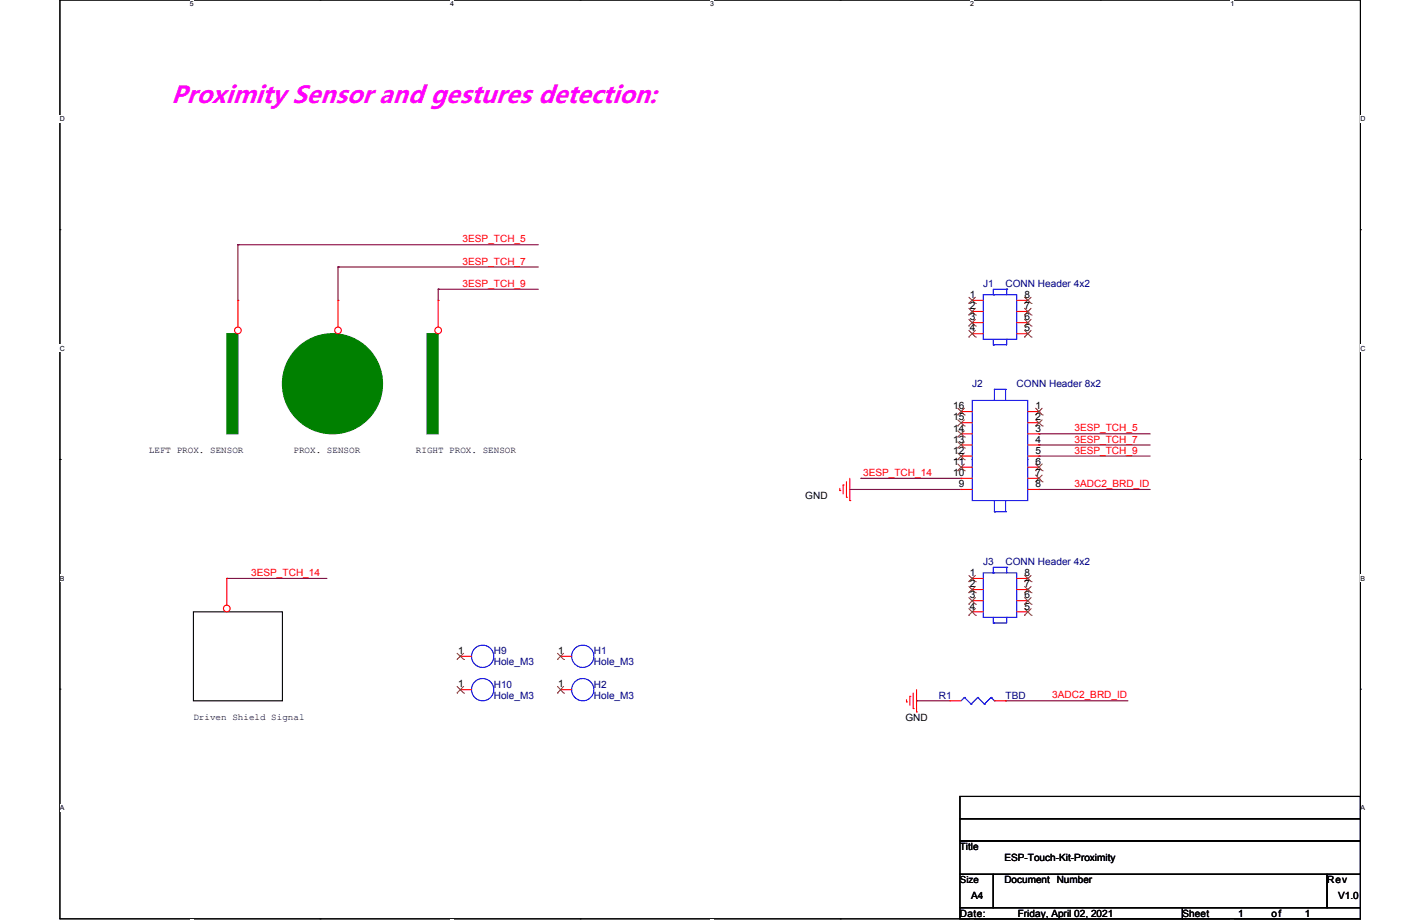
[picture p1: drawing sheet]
<svg xmlns="http://www.w3.org/2000/svg" width="864mm" height="559mm" viewBox="0 0 864 559" stroke-linecap="round" stroke-linejoin="round" font-family="sans-serif">
<path d="M36 279v-279h790v279" fill="none" stroke="#000" stroke-width=".67"/>
<path d="M115 0h3v5h-3z" fill="#fff"/>
<circle cx="194" cy="0" r=".3" fill="#000"/>
<path d="M273 0h3v5h-3z" fill="#fff"/>
<circle cx="352" cy="0" r=".3" fill="#000"/>
<path d="M431 0h3v5h-3z" fill="#fff"/>
<circle cx="510" cy="0" r=".3" fill="#000"/>
<path d="M589 0h3v5h-3z" fill="#fff"/>
<circle cx="668" cy="0" r=".3" fill="#000"/>
<g fill="#fff">
<path d="M747 0h3v5h-3z"/>
<path d="M36 70h3v4h-3z"/>
<path d="M826 70h3v4h-3z"/>
<path d="M36 209h3v5h-3z"/>
<path d="M826 209h3v5h-3z"/>
</g>
<g fill="#000">
<circle cx="36" cy="140" r=".3"/>
<circle cx="826" cy="140" r=".3"/>
<circle cx="36" cy="279" r=".3"/>
<circle cx="826" cy="279" r=".3"/>
</g>
<g fill="#008000" stroke="#008000" stroke-width=".67">
<path d="M138 203h6v61h-6z" fill-rule="evenodd"/>
<path d="M259 203h7v61h-7z" fill-rule="evenodd"/>
<circle cx="202" cy="233" r="30"/>
</g>
<path d="M144 149v33" fill="none" stroke="#800040" stroke-width=".67"/>
<circle cx="144" cy="149" r=".3" fill="#800040"/>
<path d="M205 162v20" fill="none" stroke="#800040" stroke-width=".67"/>
<circle cx="205" cy="162" r=".3" fill="#800040"/>
<path d="M266 176v6" fill="none" stroke="#800040" stroke-width=".67"/>
<circle cx="266" cy="176" r=".3" fill="#800040"/>
<path d="M631 277h68" fill="none" stroke="#800040" stroke-width=".67"/>
<circle cx="631" cy="277" r=".3" fill="#800040"/>
<path d="M631 264h68" fill="none" stroke="#800040" stroke-width=".67"/>
<circle cx="631" cy="264" r=".3" fill="#800040"/>
<path d="M631 270h68" fill="none" stroke="#800040" stroke-width=".67"/>
<circle cx="631" cy="270" r=".3" fill="#800040"/>
<path d="M144 149h183" fill="none" stroke="#800040" stroke-width=".67"/>
<circle cx="144" cy="149" r=".3" fill="#800040"/>
<path d="M205 162h122" fill="none" stroke="#800040" stroke-width=".67"/>
<circle cx="205" cy="162" r=".3" fill="#800040"/>
<path d="M266 176h61" fill="none" stroke="#800040" stroke-width=".67"/>
<circle cx="266" cy="176" r=".3" fill="#800040"/>
<path d="M611 236v7M590 279v-36h34v36" fill="none" stroke="#00f" stroke-width=".67"/>
<circle cx="611" cy="236" r=".3" fill="#00f"/>
<path d="M604 236h7" fill="none" stroke="#00f" stroke-width=".67"/>
<circle cx="604" cy="236" r=".3" fill="#00f"/>
<path d="M604 236v7" fill="none" stroke="#00f" stroke-width=".67"/>
<circle cx="604" cy="236" r=".3" fill="#00f"/>
<path d="M624 250h7" fill="none" stroke="#f00" stroke-width=".67"/>
<circle cx="631" cy="250" r=".3" fill="#f00"/>
<path d="M629 252h.1M629 248l4 4M633 252h.1M633 248l-4 4" fill="none" stroke="#804000" stroke-width=".61"/>
<path d="M624 257h7" fill="none" stroke="#f00" stroke-width=".67"/>
<circle cx="631" cy="257" r=".3" fill="#f00"/>
<path d="M629 259h.1M629 255l4 4M633 259h.1M633 255l-4 4" fill="none" stroke="#804000" stroke-width=".61"/>
<path d="M624 264h7" fill="none" stroke="#f00" stroke-width=".67"/>
<circle cx="631" cy="264" r=".3" fill="#f00"/>
<path d="M624 270h7" fill="none" stroke="#f00" stroke-width=".67"/>
<circle cx="631" cy="270" r=".3" fill="#f00"/>
<path d="M624 277h7" fill="none" stroke="#f00" stroke-width=".67"/>
<circle cx="631" cy="277" r=".3" fill="#f00"/>
<path d="M584 277h6" fill="none" stroke="#f00" stroke-width=".67"/>
<circle cx="584" cy="277" r=".3" fill="#f00"/>
<path d="M582 279h.1M582 275l4 4M586 279h.1M586 275l-4 4" fill="none" stroke="#804000" stroke-width=".61"/>
<path d="M584 270h6" fill="none" stroke="#f00" stroke-width=".67"/>
<circle cx="584" cy="270" r=".3" fill="#f00"/>
<path d="M582 272h.1M582 268l4 4M586 272h.1M586 268l-4 4" fill="none" stroke="#804000" stroke-width=".61"/>
<path d="M584 264h6" fill="none" stroke="#f00" stroke-width=".67"/>
<circle cx="584" cy="264" r=".3" fill="#f00"/>
<path d="M582 265h.1M582 262l4 3M586 265h.1M586 262l-4 3" fill="none" stroke="#804000" stroke-width=".61"/>
<path d="M584 257h6" fill="none" stroke="#f00" stroke-width=".67"/>
<circle cx="584" cy="257" r=".3" fill="#f00"/>
<path d="M582 259h.1M582 255l4 4M586 259h.1M586 255l-4 4" fill="none" stroke="#804000" stroke-width=".61"/>
<path d="M584 250h6" fill="none" stroke="#f00" stroke-width=".67"/>
<circle cx="584" cy="250" r=".3" fill="#f00"/>
<path d="M582 252h.1M582 248l4 4M586 252h.1M586 248l-4 4" fill="none" stroke="#804000" stroke-width=".61"/>
<circle cx="144" cy="201" r="2" fill="#fff" stroke="#f00" stroke-width=".67"/>
<path d="M144 182v17" fill="none" stroke="#f00" stroke-width=".67"/>
<circle cx="144" cy="182" r=".3" fill="#f00"/>
<circle cx="205" cy="201" r="2" fill="#fff" stroke="#f00" stroke-width=".67"/>
<path d="M205 182v17" fill="none" stroke="#f00" stroke-width=".67"/>
<circle cx="205" cy="182" r=".3" fill="#f00"/>
<circle cx="266" cy="201" r="2" fill="#fff" stroke="#f00" stroke-width=".67"/>
<path d="M266 182v17" fill="none" stroke="#f00" stroke-width=".67"/>
<circle cx="266" cy="182" r=".3" fill="#f00"/>
<path d="M597 179h20v27h-20zM603 176v3" fill="none" stroke="#00f" stroke-width=".67"/>
<circle cx="603" cy="179" r=".3" fill="#00f"/>
<path d="M611 176v3" fill="none" stroke="#00f" stroke-width=".67"/>
<circle cx="611" cy="176" r=".3" fill="#00f"/>
<path d="M603 176h8" fill="none" stroke="#00f" stroke-width=".67"/>
<circle cx="611" cy="176" r=".3" fill="#00f"/>
<path d="M611 206v3" fill="none" stroke="#00f" stroke-width=".67"/>
<circle cx="611" cy="206" r=".3" fill="#00f"/>
<path d="M603 206v3" fill="none" stroke="#00f" stroke-width=".67"/>
<circle cx="603" cy="209" r=".3" fill="#00f"/>
<path d="M603 209h8" fill="none" stroke="#00f" stroke-width=".67"/>
<circle cx="603" cy="209" r=".3" fill="#00f"/>
<path d="M590 182h7" fill="none" stroke="#f00" stroke-width=".67"/>
<circle cx="590" cy="182" r=".3" fill="#f00"/>
<path d="M588 184h.1M588 180l4 4M592 184h.1M592 180l-4 4" fill="none" stroke="#804000" stroke-width=".61"/>
<path d="M590 189h7" fill="none" stroke="#f00" stroke-width=".67"/>
<circle cx="590" cy="189" r=".3" fill="#f00"/>
<path d="M588 191h.1M588 187l4 4M592 191h.1M592 187l-4 4" fill="none" stroke="#804000" stroke-width=".61"/>
<path d="M590 196h7" fill="none" stroke="#f00" stroke-width=".67"/>
<circle cx="590" cy="196" r=".3" fill="#f00"/>
<path d="M588 198h.1M588 194l4 4M592 198h.1M592 194l-4 4" fill="none" stroke="#804000" stroke-width=".61"/>
<path d="M590 203h7" fill="none" stroke="#f00" stroke-width=".67"/>
<circle cx="590" cy="203" r=".3" fill="#f00"/>
<path d="M588 205h.1M588 201l4 4M592 205h.1M592 201l-4 4" fill="none" stroke="#804000" stroke-width=".61"/>
<path d="M617 203h7" fill="none" stroke="#f00" stroke-width=".67"/>
<circle cx="624" cy="203" r=".3" fill="#f00"/>
<path d="M622 205h.1M622 201l4 4M626 205h.1M626 201l-4 4" fill="none" stroke="#804000" stroke-width=".61"/>
<path d="M617 196h7" fill="none" stroke="#f00" stroke-width=".67"/>
<circle cx="624" cy="196" r=".3" fill="#f00"/>
<path d="M622 198h.1M622 194l4 4M626 198h.1M626 194l-4 4" fill="none" stroke="#804000" stroke-width=".61"/>
<path d="M617 182h7" fill="none" stroke="#f00" stroke-width=".67"/>
<circle cx="624" cy="182" r=".3" fill="#f00"/>
<path d="M622 184h.1M622 180l4 4M626 184h.1M626 180l-4 4" fill="none" stroke="#804000" stroke-width=".61"/>
<path d="M617 189h7" fill="none" stroke="#f00" stroke-width=".67"/>
<circle cx="624" cy="189" r=".3" fill="#f00"/>
<path d="M622 191h.1M622 187l4 4M626 191h.1M626 187l-4 4" fill="none" stroke="#804000" stroke-width=".61"/>
<path d="M36 279v279h790v-279" fill="none" stroke="#000" stroke-width=".67"/>
<path d="M115 558h3v1h-3z" fill="#fff"/>
<circle cx="194" cy="558" r=".3" fill="#000"/>
<path d="M273 558h3v1h-3z" fill="#fff"/>
<circle cx="352" cy="558" r=".3" fill="#000"/>
<path d="M431 558h3v1h-3z" fill="#fff"/>
<circle cx="510" cy="558" r=".3" fill="#000"/>
<path d="M589 558h3v1h-3z" fill="#fff"/>
<circle cx="668" cy="558" r=".3" fill="#000"/>
<g fill="#fff">
<path d="M747 558h3v1h-3z"/>
<path d="M36 349h3v5h-3z"/>
<path d="M826 349h3v5h-3z"/>
<path d="M36 488h3v5h-3z"/>
<path d="M826 488h3v5h-3z"/>
</g>
<g fill="#000">
<circle cx="36" cy="419" r=".3"/>
<circle cx="826" cy="419" r=".3"/>
</g>
<path d="M117 372h55v54h-55z" fill="none" stroke="#000" stroke-width=".67"/>
<path d="M611 426h74" fill="none" stroke="#800040" stroke-width=".67"/>
<circle cx="611" cy="426" r=".3" fill="#800040"/>
<path d="M557 426h20" fill="none" stroke="#800040" stroke-width=".67"/>
<circle cx="557" cy="426" r=".3" fill="#800040"/>
<path d="M523 291h61" fill="none" stroke="#800040" stroke-width=".67"/>
<circle cx="523" cy="291" r=".3" fill="#800040"/>
<path d="M516 297h68" fill="none" stroke="#800040" stroke-width=".67"/>
<circle cx="516" cy="297" r=".3" fill="#800040"/>
<path d="M631 297h68" fill="none" stroke="#800040" stroke-width=".67"/>
<circle cx="631" cy="297" r=".3" fill="#800040"/>
<path d="M138 351h61" fill="none" stroke="#800040" stroke-width=".67"/>
<circle cx="138" cy="351" r=".3" fill="#800040"/>
<path d="M557 419v13" fill="none" stroke="#f00" stroke-width=".67"/>
<circle cx="557" cy="432" r=".3" fill="#f00"/>
<path d="M555 421v9" fill="none" stroke="#f00" stroke-width=".67"/>
<circle cx="555" cy="430" r=".3" fill="#f00"/>
<path d="M553 423v5" fill="none" stroke="#f00" stroke-width=".67"/>
<circle cx="553" cy="423" r=".3" fill="#f00"/>
<path d="M551 425v1" fill="none" stroke="#f00" stroke-width=".67"/>
<circle cx="551" cy="426" r=".3" fill="#f00"/>
<path d="M516 291v13" fill="none" stroke="#f00" stroke-width=".67"/>
<circle cx="516" cy="304" r=".3" fill="#f00"/>
<path d="M514 293v9" fill="none" stroke="#f00" stroke-width=".67"/>
<circle cx="514" cy="302" r=".3" fill="#f00"/>
<path d="M512 295v5" fill="none" stroke="#f00" stroke-width=".67"/>
<circle cx="512" cy="295" r=".3" fill="#f00"/>
<path d="M510 297v1" fill="none" stroke="#f00" stroke-width=".67"/>
<circle cx="510" cy="298" r=".3" fill="#f00"/>
<path d="M583 497h243v14h-243zM583 484h243v13h-243zM583 511h243v20h-243zM583 531h20v20h-20zM603 531h203v20h-203zM806 531h20v20h-20zM583 551h135v7h-135zM718 551h108v7h-108z" fill="none" stroke="#000" stroke-width=".67"/>
<path d="M590 279v25h34v-25M611 304v7" fill="none" stroke="#00f" stroke-width=".67"/>
<circle cx="611" cy="311" r=".3" fill="#00f"/>
<path d="M604 311h7" fill="none" stroke="#00f" stroke-width=".67"/>
<circle cx="604" cy="311" r=".3" fill="#00f"/>
<path d="M604 304v7" fill="none" stroke="#00f" stroke-width=".67"/>
<circle cx="604" cy="311" r=".3" fill="#00f"/>
<path d="M624 284h7" fill="none" stroke="#f00" stroke-width=".67"/>
<circle cx="631" cy="284" r=".3" fill="#f00"/>
<path d="M629 286h.1M629 282l4 4M633 286h.1M633 282l-4 4" fill="none" stroke="#804000" stroke-width=".61"/>
<path d="M624 291h7" fill="none" stroke="#f00" stroke-width=".67"/>
<circle cx="631" cy="291" r=".3" fill="#f00"/>
<path d="M629 293h.1M629 288l4 5M633 293h.1M633 288l-4 5" fill="none" stroke="#804000" stroke-width=".61"/>
<path d="M624 297h7" fill="none" stroke="#f00" stroke-width=".67"/>
<circle cx="631" cy="297" r=".3" fill="#f00"/>
<path d="M584 297h6" fill="none" stroke="#f00" stroke-width=".67"/>
<circle cx="584" cy="297" r=".3" fill="#f00"/>
<path d="M584 291h6" fill="none" stroke="#f00" stroke-width=".67"/>
<circle cx="584" cy="291" r=".3" fill="#f00"/>
<path d="M584 284h6" fill="none" stroke="#f00" stroke-width=".67"/>
<circle cx="584" cy="284" r=".3" fill="#f00"/>
<path d="M582 286h.1M582 282l4 4M586 286h.1M586 282l-4 4" fill="none" stroke="#804000" stroke-width=".61"/>
<circle cx="293" cy="419" r="7" fill="none" stroke="#00f" stroke-width=".67"/>
<path d="M280 419h6" fill="none" stroke="#f00" stroke-width=".67"/>
<circle cx="280" cy="419" r=".3" fill="#f00"/>
<path d="M277 417l5 4M282 417l-5 4M277 421h.1M282 421h.1" fill="none" stroke="#804000" stroke-width=".61"/>
<circle cx="293" cy="399" r="7" fill="none" stroke="#00f" stroke-width=".67"/>
<path d="M280 399h6" fill="none" stroke="#f00" stroke-width=".67"/>
<circle cx="280" cy="399" r=".3" fill="#f00"/>
<path d="M277 397l5 4M282 397l-5 4M277 401h.1M282 401h.1" fill="none" stroke="#804000" stroke-width=".61"/>
<circle cx="138" cy="370" r="2" fill="#fff" stroke="#f00" stroke-width=".67"/>
<path d="M138 351v17" fill="none" stroke="#f00" stroke-width=".67"/>
<circle cx="138" cy="351" r=".3" fill="#f00"/>
<path d="M597 348h20v27h-20zM603 345v3" fill="none" stroke="#00f" stroke-width=".67"/>
<circle cx="603" cy="348" r=".3" fill="#00f"/>
<path d="M611 345v3" fill="none" stroke="#00f" stroke-width=".67"/>
<circle cx="611" cy="345" r=".3" fill="#00f"/>
<path d="M603 345h8" fill="none" stroke="#00f" stroke-width=".67"/>
<circle cx="611" cy="345" r=".3" fill="#00f"/>
<path d="M611 375v3" fill="none" stroke="#00f" stroke-width=".67"/>
<circle cx="611" cy="375" r=".3" fill="#00f"/>
<path d="M603 375v3" fill="none" stroke="#00f" stroke-width=".67"/>
<circle cx="603" cy="378" r=".3" fill="#00f"/>
<path d="M603 378h8" fill="none" stroke="#00f" stroke-width=".67"/>
<circle cx="603" cy="378" r=".3" fill="#00f"/>
<path d="M590 351h7" fill="none" stroke="#f00" stroke-width=".67"/>
<circle cx="590" cy="351" r=".3" fill="#f00"/>
<path d="M588 353h.1M588 349l4 4M592 353h.1M592 349l-4 4" fill="none" stroke="#804000" stroke-width=".61"/>
<path d="M590 358h7" fill="none" stroke="#f00" stroke-width=".67"/>
<circle cx="590" cy="358" r=".3" fill="#f00"/>
<path d="M588 356l4 4M592 356l-4 4M588 360h.1M592 360h.1" fill="none" stroke="#804000" stroke-width=".61"/>
<path d="M590 365h7" fill="none" stroke="#f00" stroke-width=".67"/>
<circle cx="590" cy="365" r=".3" fill="#f00"/>
<path d="M588 367h.1M588 363l4 4M592 367h.1M592 363l-4 4" fill="none" stroke="#804000" stroke-width=".61"/>
<path d="M590 372h7" fill="none" stroke="#f00" stroke-width=".67"/>
<circle cx="590" cy="372" r=".3" fill="#f00"/>
<path d="M588 374h.1M588 370l4 4M592 374h.1M592 370l-4 4" fill="none" stroke="#804000" stroke-width=".61"/>
<path d="M617 372h7" fill="none" stroke="#f00" stroke-width=".67"/>
<circle cx="624" cy="372" r=".3" fill="#f00"/>
<path d="M622 374h.1M622 370l4 4M626 374h.1M626 370l-4 4" fill="none" stroke="#804000" stroke-width=".61"/>
<path d="M617 365h7" fill="none" stroke="#f00" stroke-width=".67"/>
<circle cx="624" cy="365" r=".3" fill="#f00"/>
<path d="M622 367h.1M622 363l4 4M626 367h.1M626 363l-4 4" fill="none" stroke="#804000" stroke-width=".61"/>
<path d="M617 351h7" fill="none" stroke="#f00" stroke-width=".67"/>
<circle cx="624" cy="351" r=".3" fill="#f00"/>
<path d="M622 353h.1M622 349l4 4M626 353h.1M626 349l-4 4" fill="none" stroke="#804000" stroke-width=".61"/>
<path d="M617 358h7" fill="none" stroke="#f00" stroke-width=".67"/>
<circle cx="624" cy="358" r=".3" fill="#f00"/>
<path d="M622 356l4 4M626 356l-4 4M622 360h.1M626 360h.1" fill="none" stroke="#804000" stroke-width=".61"/>
<circle cx="354" cy="399" r="7" fill="none" stroke="#00f" stroke-width=".67"/>
<path d="M340 399h7" fill="none" stroke="#f00" stroke-width=".67"/>
<circle cx="340" cy="399" r=".3" fill="#f00"/>
<path d="M338 397l4 4M342 397l-4 4M338 401h.1M342 401h.1" fill="none" stroke="#804000" stroke-width=".61"/>
<path d="M586 424l-2 2" fill="none" stroke="#00f" stroke-width=".67"/>
<circle cx="586" cy="424" r=".3" fill="#00f"/>
<path d="M586 424l4 4" fill="none" stroke="#00f" stroke-width=".67"/>
<circle cx="590" cy="428" r=".3" fill="#00f"/>
<path d="M594 424l-4 4" fill="none" stroke="#00f" stroke-width=".67"/>
<circle cx="594" cy="424" r=".3" fill="#00f"/>
<path d="M594 424l4 4" fill="none" stroke="#00f" stroke-width=".67"/>
<circle cx="598" cy="428" r=".3" fill="#00f"/>
<path d="M602 424l-4 4" fill="none" stroke="#00f" stroke-width=".67"/>
<circle cx="602" cy="424" r=".3" fill="#00f"/>
<path d="M602 424l2 2" fill="none" stroke="#00f" stroke-width=".67"/>
<circle cx="604" cy="426" r=".3" fill="#00f"/>
<path d="M577 426h7" fill="none" stroke="#f00" stroke-width=".67"/>
<circle cx="577" cy="426" r=".3" fill="#f00"/>
<path d="M604 426h7" fill="none" stroke="#f00" stroke-width=".67"/>
<circle cx="611" cy="426" r=".3" fill="#f00"/>
<circle cx="354" cy="419" r="7" fill="none" stroke="#00f" stroke-width=".67"/>
<path d="M340 419h7" fill="none" stroke="#f00" stroke-width=".67"/>
<circle cx="340" cy="419" r=".3" fill="#f00"/>
<path d="M338 417l4 4M342 417l-4 4M338 421h.1M342 421h.1" fill="none" stroke="#804000" stroke-width=".61"/>
<text font-size="15" fill="#f0f" x="104" y="62">Proximity Sensor and gestures detection:</text>
<g font-size="6.1" fill="#f00">
<text x="281" y="147">3ESP_TCH_5</text>
<text x="281" y="161">3ESP_TCH_7</text>
<text x="281" y="174">3ESP_TCH_9</text>
<text x="653" y="262">3ESP_TCH_5</text>
<text x="653" y="269">3ESP_TCH_7</text>
<text x="653" y="276">3ESP_TCH_9</text>
<text x="524" y="289">3ESP_TCH_14</text>
<text x="653" y="296">3ADC2_BRD_ID</text>
<text x="153" y="350">3ESP_TCH_14</text>
<text x="639" y="424">3ADC2_BRD_ID</text>
</g>
<g font-size="6.1" fill="#000080">
<text x="597" y="174">J1</text>
<text x="611" y="174">CONN Header 4x2</text>
<text x="590" y="235">J2</text>
<text x="617" y="235">CONN Header 8x2</text>
<text x="597" y="343">J3</text>
<text x="611" y="343">CONN Header 4x2</text>
<text x="300" y="397">H9</text>
<text x="361" y="397">H1</text>
<text x="300" y="404">Hole_M3</text>
<text x="361" y="404">Hole_M3</text>
<text x="300" y="418">H10</text>
<text x="361" y="418">H2</text>
<text x="300" y="424">Hole_M3</text>
<text x="361" y="424">Hole_M3</text>
<text x="570" y="424">R1</text>
<text x="611" y="424">TBD</text>
</g>
<g font-size="6.1">
<text x="589" y="181">1</text>
<text x="622" y="181">8</text>
<text x="589" y="188">2</text>
<text x="622" y="188">7</text>
<text x="589" y="195">3</text>
<text x="622" y="195">6</text>
<text x="589" y="201">4</text>
<text x="622" y="201">5</text>
<text x="579" y="249">16</text>
<text x="629" y="249">1</text>
<text x="579" y="255">15</text>
<text x="629" y="255">2</text>
<text x="579" y="262">14</text>
<text x="629" y="262">3</text>
<text x="579" y="269">13</text>
<text x="629" y="269">4</text>
<text x="579" y="276">12</text>
<text x="629" y="276">5</text>
<text x="579" y="282">11</text>
<text x="629" y="282">6</text>
<text x="579" y="289">10</text>
<text x="629" y="289">7</text>
<text x="582" y="296">9</text>
<text x="629" y="296">8</text>
<text x="489" y="303">GND</text>
<text x="589" y="350">1</text>
<text x="622" y="350">8</text>
<text x="589" y="357">2</text>
<text x="622" y="357">7</text>
<text x="589" y="363">3</text>
<text x="622" y="363">6</text>
<text x="589" y="370">4</text>
<text x="622" y="370">5</text>
<text x="278" y="397">1</text>
<text x="339" y="397">1</text>
<text x="278" y="418">1</text>
<text x="339" y="418">1</text>
<text x="550" y="438">GND</text>
<text x="583" y="516">Title</text>
<text x="610" y="523">ESP-Touch-Kit-Proximity</text>
<text x="610" y="537">Document Number</text>
<text x="806" y="537">Rev</text>
<text x="590" y="546">A4</text>
<text x="813" y="546">V1.0</text>
<text x="583" y="557">Date:</text>
<text x="618" y="557">Friday, April 02, 2021</text>
<text x="718" y="557">Sheet</text>
<text x="752" y="557">1</text>
<text x="772" y="557">of</text>
<text x="792" y="557">1</text>
</g>
<text font-size="5.9" x="583" y="536">Size</text>
<g font-size="5.6">
<text x="90" y="275">LEFT PROX. SENSOR</text>
<text x="178" y="275">PROX. SENSOR</text>
<text x="253" y="275">RIGHT PROX. SENSOR</text>
<text x="117" y="437">Driven Shield Signal</text>
</g>
<g font-size="4.2">
<text x="115" y="4">5</text>
<text x="273" y="4">4</text>
<text x="431" y="4">3</text>
<text x="589" y="4">2</text>
<text x="747" y="4">1</text>
<text x="36" y="74">D</text>
<text x="826" y="74">D</text>
<text x="36" y="213">C</text>
<text x="826" y="213">C</text>
<text x="36" y="353">B</text>
<text x="826" y="353">B</text>
<text x="36" y="492">A</text>
<text x="826" y="492">A</text>
</g>
</svg>
